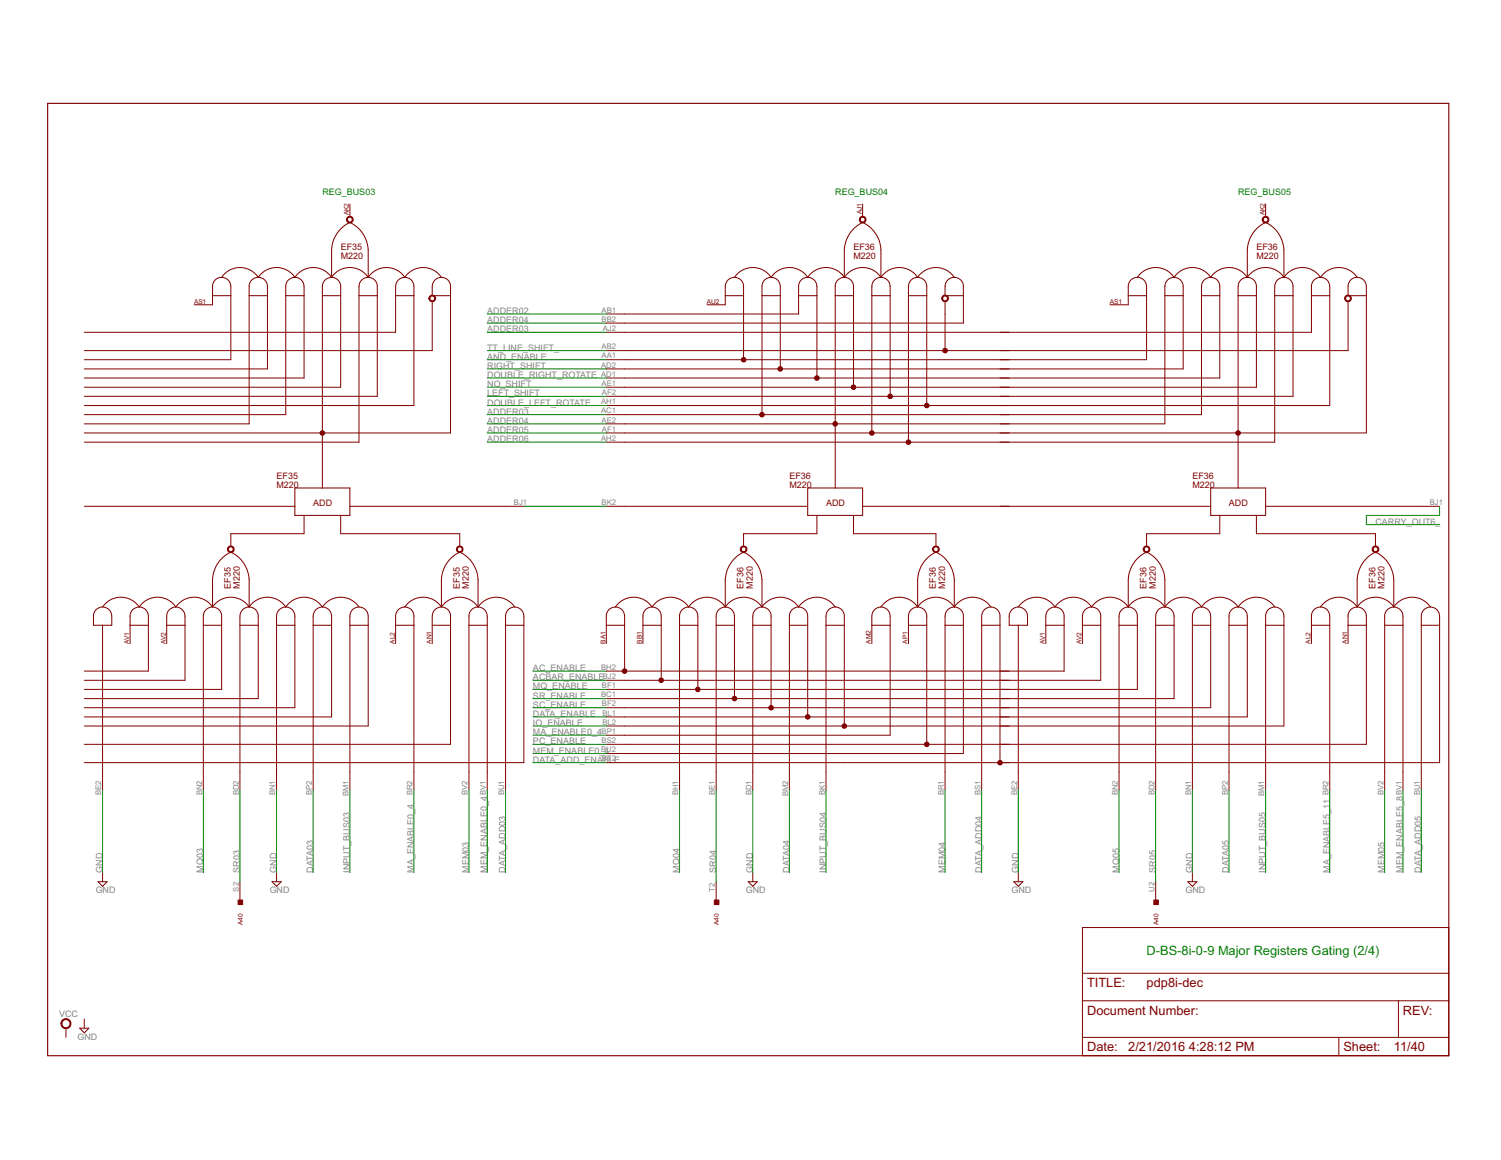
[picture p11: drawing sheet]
<svg xmlns="http://www.w3.org/2000/svg" width="279mm" height="216mm" viewBox="0 0 279 216" stroke-linecap="round" stroke-linejoin="round" font-family="sans-serif">
<path d="M8.9 19.2h260.8v177.3h-260.8z" fill="none" stroke="#800000" stroke-width=".21"/>
<g fill="none" stroke="#800000" stroke-width=".19">
<path d="M65.1 38v2.4M160.6 38v2.4M235.6 38v2.4M39.6 55h3.4M41.3 51.6a4.1 4.1 0 0 1 6.8 0M41.3 51.6a1.66 1.66 0 0 0-1.7 1.7v3.4h-3.4M41.3 51.6a1.7 1.7 0 0 1 1.7 1.7v13.7h-27.3M46.4 55h3.4M48.1 51.6a4.1 4.1 0 0 1 6.8 0M48.1 51.6a1.66 1.66 0 0 0-1.7 1.7v25.6h-30.7M48.1 51.6a1.7 1.7 0 0 1 1.7 1.7v15.4h-34.1M53.2 55h3.4"/>
<path d="M54.9 51.6a1.66 1.66 0 0 0-1.7 1.7v23.9h-37.5M54.9 51.6a1.7 1.7 0 0 1 1.7 1.7v17.1h-40.9M54.9 51.6a4.1 4.1 0 0 1 6.8 0M60 55h3.4M61.7 51.6a1.7 1.7 0 0 0-1.7 1.7v37.5M61.7 51.6a1.7 1.7 0 0 1 1.7 1.7v18.8h-47.7M61.7 51.6v-5.1a6 6 0 0 1 3.4-5.1 6 6 0 0 1 3.4 5.1v5.1M61.7 51.6a4.1 4.1 0 0 1 6.8 0M66.8 55h3.4M68.5 51.6a1.7 1.7 0 0 0-1.7 1.7v29h-51.1M68.5 51.6a1.66 1.66 0 0 1 1.7 1.7v20.5h-54.5M68.5 51.6a4.1 4.1 0 0 1 6.9 0"/>
<path d="M73.6 55h3.4M75.4 51.6a1.7 1.7 0 0 0-1.8 1.7v8.5h-57.9M75.4 51.6a1.66 1.66 0 0 1 1.6 1.7v22.2h-61.3M75.4 51.6a4.1 4.1 0 0 1 6.8 0M80.5 56v9.3h-64.8M82.2 51.6a1.7 1.7 0 0 0-1.7 1.7v1.7h3.4M82.2 51.6a1.66 1.66 0 0 1 1.7 1.7v27.3h-68.2M135 55h3.4M136.7 51.6a4.1 4.1 0 0 1 6.8 0M136.7 51.6a1.7 1.7 0 0 0-1.7 1.7v3.4h-3.4M136.7 51.6a1.66 1.66 0 0 1 1.7 1.7v13.7M141.8 55h3.4"/>
<path d="M143.5 51.6a4.1 4.1 0 0 1 6.8 0M143.5 51.6a1.66 1.66 0 0 0-1.7 1.7v23.9M143.5 51.6a1.7 1.7 0 0 1 1.7 1.7v15.4M148.7 55h3.4M150.3 51.6a1.66 1.66 0 0 0-1.6 1.7v5.1h-35.8M150.3 51.6a1.7 1.7 0 0 1 1.8 1.7v17.1M150.3 51.6a4.1 4.1 0 0 1 6.9 0M155.5 55h3.4M157.2 51.6a1.66 1.66 0 0 0-1.7 1.7v37.5M157.2 51.6a1.7 1.7 0 0 1 1.7 1.7v18.8M157.2 51.6v-5.1a6 6 0 0 1 3.4-5.1 6 6 0 0 1 3.4 5.1v5.1M157.2 51.6a4.1 4.1 0 0 1 6.8 0"/>
<path d="M162.3 55h3.4M164 51.6a1.7 1.7 0 0 0-1.7 1.7v27.3M164 51.6a1.7 1.7 0 0 1 1.7 1.7v20.5M164 51.6a4.1 4.1 0 0 1 6.8 0M169.1 55h3.4M170.8 51.6a1.7 1.7 0 0 0-1.7 1.7v29M170.8 51.6a1.66 1.66 0 0 1 1.7 1.7v22.2M170.8 51.6a4.1 4.1 0 0 1 6.8 0M175.9 56v9.3M177.6 51.6a1.7 1.7 0 0 0-1.7 1.7v1.7h3.4M177.6 51.6a1.66 1.66 0 0 1 1.7 1.7v6.8h-66.4M210 55h3.4"/>
<path d="M211.7 51.6a4.1 4.1 0 0 1 6.8 0M211.7 51.6a1.66 1.66 0 0 0-1.7 1.7v3.4h-3.4M211.7 51.6a1.7 1.7 0 0 1 1.7 1.7v13.7h-100.5M216.8 55h3.4M218.5 51.6a4.1 4.1 0 0 1 6.9 0M218.5 51.6a1.7 1.7 0 0 0-1.7 1.7v25.6h-103.9M218.5 51.6a1.7 1.7 0 0 1 1.7 1.7v15.4h-107.3M223.6 55h3.5M225.4 51.6a1.7 1.7 0 0 0-1.8 1.7v23.9h-110.7M225.4 51.6a1.66 1.66 0 0 1 1.7 1.7v17.1h-114.2M225.4 51.6a4.1 4.1 0 0 1 6.8 0M230.5 55h3.4"/>
<path d="M232.2 51.6a1.7 1.7 0 0 0-1.7 1.7v37.5M232.2 51.6a1.66 1.66 0 0 1 1.7 1.7v18.8h-121M232.2 51.6v-5.1a6 6 0 0 1 3.4-5.1 6 6 0 0 1 3.4 5.1v5.1M232.2 51.6a4.1 4.1 0 0 1 6.8 0M237.3 55h3.4M239 51.6a1.7 1.7 0 0 0-1.7 1.7v29h-124.4M239 51.6a1.66 1.66 0 0 1 1.7 1.7v20.5h-127.8M239 51.6a4.1 4.1 0 0 1 6.8 0M244.1 55h3.4M245.8 51.6a1.66 1.66 0 0 0-1.7 1.7v8.5h-131.2M245.8 51.6a1.7 1.7 0 0 1 1.7 1.7v22.2h-134.6M245.8 51.6a4.1 4.1 0 0 1 6.8 0"/>
<path d="M250.9 56v9.3h-138M252.6 51.6a1.66 1.66 0 0 0-1.7 1.7v1.7h3.4M252.6 51.6a1.7 1.7 0 0 1 1.7 1.7v27.3h-141.4M15.7 94.2h39.2M54.9 90.8h10.2v5.1h-10.2zM56.6 95.9v3.4h-13.6v2.4M63.4 95.9v3.4h22.2v2.4M65.1 94.2h32.4M112.9 94.2h37.4M150.3 90.8h10.3v5.1h-10.3zM152.1 95.9v3.4h-13.7v2.4M158.9 95.9v3.4h15.3v2.4"/>
<path d="M160.6 94.2h64.8M225.4 90.8h10.2v5.1h-10.2zM227.1 95.9v3.4h-13.7v2.4M233.9 95.9v3.4h22.1v2.4M235.6 94.2h32.4M17.9 113.5a1.72 1.72 0 0 1 1.8-.4 1.72 1.72 0 0 1 1.1 1.6v1.7h-3.4v-2.1zM19.1 113a4.1 4.1 0 0 1 6.8 0M19.1 116.4v30.7M24.2 116.4h3.4M25.9 113a4.1 4.1 0 0 1 6.8 0M25.9 113a1.7 1.7 0 0 0-1.7 1.7v5.1M25.9 113a1.73 1.73 0 0 1 1.7 1.7v10.2h-11.9"/>
<path d="M31 116.4h3.4M32.7 113a1.74 1.74 0 0 0-1.7 1.7v5.1M32.7 113a1.73 1.73 0 0 1 1.7 1.7v11.9h-18.7M32.7 113a4.1 4.1 0 0 1 6.9 0M37.8 116.4h3.5M39.6 113a1.73 1.73 0 0 0-1.8 1.7v32.4M39.6 113a1.7 1.7 0 0 1 1.7 1.7v13.6h-25.6M39.6 113v-5.1a6 6 0 0 1 3.4-5.2 6 6 0 0 1 3.4 5.2v5.1M39.6 113a4.1 4.1 0 0 1 6.8 0M44.7 116.4h3.4M46.4 113a1.73 1.73 0 0 0-1.7 1.7v32.4M46.4 113a1.7 1.7 0 0 1 1.7 1.7v15.3h-32.4"/>
<path d="M46.4 113a4.1 4.1 0 0 1 6.8 0M51.5 116.4h3.4M53.2 113a1.73 1.73 0 0 0-1.7 1.7v32.4M53.2 113a1.7 1.7 0 0 1 1.7 1.7v17h-39.2M53.2 113a4.1 4.1 0 0 1 6.8 0M58.3 116.4h3.4M60 113a1.73 1.73 0 0 0-1.7 1.7v32.4M60 113a1.73 1.73 0 0 1 1.7 1.7v18.7h-46M60 113a4.1 4.1 0 0 1 6.8 0M65.1 116.4h3.4M66.8 113a1.7 1.7 0 0 0-1.7 1.7v32.4M66.8 113a1.73 1.73 0 0 1 1.7 1.7v20.4h-52.8"/>
<path d="M73.6 116.4h3.4M75.4 113a1.73 1.73 0 0 0-1.8 1.7v5.1M75.4 113a1.7 1.7 0 0 1 1.6 1.7v32.4M75.4 113a4.1 4.1 0 0 1 6.8 0M80.5 116.4h3.4M82.2 113a1.73 1.73 0 0 0-1.7 1.7v5.1M82.2 113a1.7 1.7 0 0 1 1.7 1.7v23.8h-68.2M82.2 113v-5.1a6 6 0 0 1 3.4-5.2 6 6 0 0 1 3.4 5.2v5.1M82.2 113a4.1 4.1 0 0 1 6.8 0M87.3 116.4h3.4M89 113a1.7 1.7 0 0 0-1.7 1.7v32.4M89 113a1.73 1.73 0 0 1 1.7 1.7v32.4"/>
<path d="M89 113a4.1 4.1 0 0 1 6.8 0M94.1 116.4h3.4M95.8 113a1.7 1.7 0 0 0-1.7 1.7v32.4M95.8 113a1.73 1.73 0 0 1 1.7 1.7v27.2h-81.8M112.9 116.4h3.4M114.6 113a4.1 4.1 0 0 1 6.8 0M114.6 113a1.7 1.7 0 0 0-1.7 1.7v5.1M114.6 113a1.73 1.73 0 0 1 1.7 1.7v10.2M119.7 116.4h3.4M121.4 113a4.1 4.1 0 0 1 6.8 0M121.4 113a1.7 1.7 0 0 0-1.7 1.7v5.1M121.4 113a1.73 1.73 0 0 1 1.7 1.7v11.9"/>
<path d="M126.5 116.4h3.4M128.2 113a1.7 1.7 0 0 0-1.7 1.7v32.4M128.2 113a1.73 1.73 0 0 1 1.7 1.7v13.6M128.2 113a4.1 4.1 0 0 1 6.8 0M133.3 116.4h3.4M135 113a1.7 1.7 0 0 0-1.7 1.7v32.4M135 113a1.73 1.73 0 0 1 1.7 1.7v15.3M135 113v-5.1a6.1 6.1 0 0 1 3.4-5.2 6.1 6.1 0 0 1 3.4 5.2v5.1M135 113a4.1 4.1 0 0 1 6.8 0M140.1 116.4h3.4M141.8 113a1.73 1.73 0 0 0-1.7 1.7v32.4M141.8 113a1.7 1.7 0 0 1 1.7 1.7v17"/>
<path d="M141.8 113a4.1 4.1 0 0 1 6.9 0M146.9 116.4h3.4M148.7 113a1.73 1.73 0 0 0-1.8 1.7v32.4M148.7 113a1.7 1.7 0 0 1 1.6 1.7v18.7M148.7 113a4.1 4.1 0 0 1 6.8 0M153.8 116.4h3.4M155.5 113a1.73 1.73 0 0 0-1.7 1.7v32.4M155.5 113a1.7 1.7 0 0 1 1.7 1.7v20.4M162.3 116.4h3.4M164 113a1.74 1.74 0 0 0-1.7 1.7v5.1M164 113a1.73 1.73 0 0 1 1.7 1.7v22.1h-52.8M164 113a4.1 4.1 0 0 1 6.8 0"/>
<path d="M169.1 116.4h3.4M170.8 113a1.73 1.73 0 0 0-1.7 1.7v5.1M170.8 113a1.7 1.7 0 0 1 1.7 1.7v23.8M170.8 113v-5.1a6 6 0 0 1 3.4-5.2 6 6 0 0 1 3.4 5.2v5.1M170.8 113a4.1 4.1 0 0 1 6.8 0M175.9 116.4h3.4M177.6 113a1.73 1.73 0 0 0-1.7 1.7v32.4M177.6 113a1.7 1.7 0 0 1 1.7 1.7v25.6h-66.4M177.6 113a4.1 4.1 0 0 1 6.8 0M182.7 116.4h3.4M184.4 113a1.73 1.73 0 0 0-1.7 1.7v32.4M184.4 113a1.7 1.7 0 0 1 1.7 1.7v27.2"/>
<path d="M188.4 113.5a1.71 1.71 0 0 1 1.8-.4 1.71 1.71 0 0 1 1.1 1.6v1.7h-3.4v-2.1zM189.5 113a4.1 4.1 0 0 1 6.9 0M189.5 116.4v30.7M194.7 116.4h3.4M196.4 113a4.1 4.1 0 0 1 6.8 0M196.4 113a1.73 1.73 0 0 0-1.7 1.7v5.1M196.4 113a1.7 1.7 0 0 1 1.7 1.7v10.2h-85.2M201.5 116.4h3.4M203.2 113a1.73 1.73 0 0 0-1.7 1.7v5.1M203.2 113a1.7 1.7 0 0 1 1.7 1.7v11.9h-92M203.2 113a4.1 4.1 0 0 1 6.8 0M208.3 116.4h3.4"/>
<path d="M210 113a1.73 1.73 0 0 0-1.7 1.7v32.4M210 113a1.7 1.7 0 0 1 1.7 1.7v13.6h-98.8M210 113v-5.1a6 6 0 0 1 3.4-5.2 6 6 0 0 1 3.4 5.2v5.1M210 113a4.1 4.1 0 0 1 6.8 0M215.1 116.4h3.4M216.8 113a1.73 1.73 0 0 0-1.7 1.7v32.4M216.8 113a1.73 1.73 0 0 1 1.7 1.7v15.3h-105.6M216.8 113a4.1 4.1 0 0 1 6.8 0M222 116.4h3.4M223.6 113a1.7 1.7 0 0 0-1.6 1.7v32.4M223.6 113a1.73 1.73 0 0 1 1.8 1.7v17h-112.5M223.6 113a4.1 4.1 0 0 1 6.9 0"/>
<path d="M228.8 116.4h3.4M230.5 113a1.7 1.7 0 0 0-1.7 1.7v32.4M230.5 113a1.73 1.73 0 0 1 1.7 1.7v18.7h-119.3M230.5 113a4.1 4.1 0 0 1 6.8 0M235.6 116.4h3.4M237.3 113a1.7 1.7 0 0 0-1.7 1.7v32.4M237.3 113a1.73 1.73 0 0 1 1.7 1.7v20.4h-126.1M244.1 116.4h3.4M245.8 113a1.7 1.7 0 0 0-1.7 1.7v5.1M245.8 113a1.73 1.73 0 0 1 1.7 1.7v32.4M245.8 113a4.1 4.1 0 0 1 6.8 0M250.9 116.4h3.4"/>
<path d="M252.6 113a1.7 1.7 0 0 0-1.7 1.7v5.1M252.6 113a1.73 1.73 0 0 1 1.7 1.7v23.8h-141.4M252.6 113v-5.1a6 6 0 0 1 3.4-5.2 6 6 0 0 1 3.4 5.2v5.1M252.6 113a4.1 4.1 0 0 1 6.8 0M257.7 116.4h3.5M259.4 113a1.7 1.7 0 0 0-1.7 1.7v32.4M259.4 113a1.73 1.73 0 0 1 1.8 1.7v32.4M259.4 113a4.1 4.1 0 0 1 6.9 0M264.6 116.4h3.4M266.3 113a1.74 1.74 0 0 0-1.7 1.7v32.4M266.3 113a1.73 1.73 0 0 1 1.7 1.7v27.2h-155.1M18.2 164.1h1.7l-.8 .9z"/>
<path d="M19.1 162.4v1.7M44.7 164.1v3.4M50.6 164.1h1.7l-.8 .9zM51.5 162.4v1.7M133.3 164.1v3.4M139.3 164.1h1.7l-.9 .9zM140.1 162.4v1.7M188.7 164.1h1.7l-.9 .9zM189.5 162.4v1.7M201.5 172.6h68.2v23.9h-68.2zM215.1 164.1v3.4M221.1 164.1h1.7l-.8 .9z"/>
<path d="M222 162.4v1.7M12.3 191.4v1.7M14.8 191.4h1.7l-.8 .8zM15.7 189.7v1.7M201.5 186.3h68.2M201.5 193.1h68.2M201.5 181.1h68.2M249.2 193.1v3.4M260.3 186.3v6.8"/>
</g>
<g fill="#800000" stroke="#800000" stroke-width=".19">
<path d="M42.5 101.8a.62 .62 0 0 1 1 .1 .62 .62 0 0 1-.4 .9 .62 .62 0 0 1-.8-.6h.2a.45 .45 0 0 1 .6-.4 .45 .45 0 0 1 .2 .7 .45 .45 0 0 1-.8-.1v-.2h-.2z" fill-rule="evenodd"/>
<path d="M85.1 101.8a.62 .62 0 0 1 1 .1 .62 .62 0 0 1-.4 .9 .62 .62 0 0 1-.8-.6h.2a.46 .46 0 0 1 .7-.3 .46 .46 0 0 1 .1 .7 .46 .46 0 0 1-.7-.2l-.1-.2h-.2z" fill-rule="evenodd"/>
<path d="M59.6 80.4a.43 .43 0 0 1 .7-.1 .43 .43 0 0 1-.1 .7 .43 .43 0 0 1-.6-.4h.2a.26 .26 0 0 1 .3-.2 .26 .26 0 0 1 .1 .4 .26 .26 0 0 1-.4-.1v-.1h-.2z" fill-rule="evenodd"/>
<path d="M59.8 80.4h.4v.4h-.4v-.2h.3h-.3z" fill-rule="evenodd"/>
<path d="M64.7 40.4a.63 .63 0 0 1 1 .2 .63 .63 0 0 1-.4 .9 .63 .63 0 0 1-.8-.6h.2a.45 .45 0 0 1 .6-.5 .45 .45 0 0 1 .1 .8 .45 .45 0 0 1-.7-.2v-.1h-.2z" fill-rule="evenodd"/>
<path d="M80 55.1a.62 .62 0 0 1 1 .1 .62 .62 0 0 1-.4 1 .62 .62 0 0 1-.8-.7h.2a.45 .45 0 0 1 .6-.4 .45 .45 0 0 1 .2 .7 .45 .45 0 0 1-.7-.1l-.1-.2h-.2z" fill-rule="evenodd"/>
<path d="M138 101.8a.62 .62 0 0 1 1 .1 .62 .62 0 0 1-.4 .9 .62 .62 0 0 1-.8-.6h.2a.45 .45 0 0 1 .6-.4 .45 .45 0 0 1 .1 .7 .45 .45 0 0 1-.7-.1v-.2h-.2z" fill-rule="evenodd"/>
<path d="M173.8 101.8a.62 .62 0 0 1 1 .1 .62 .62 0 0 1-.4 .9 .62 .62 0 0 1-.8-.6h.2a.45 .45 0 0 1 .6-.4 .45 .45 0 0 1 .1 .7 .45 .45 0 0 1-.7-.1v-.2h-.2z" fill-rule="evenodd"/>
<path d="M155.3 78.7l.3-.1 .1 .4h-.4l-.1-.1h.4h-.4z" fill-rule="evenodd"/>
<path d="M155.2 78.5a.42 .42 0 0 1 .6 .2 .42 .42 0 0 1-.2 .6 .42 .42 0 0 1-.6-.4h.2a.26 .26 0 0 1 .4-.2 .26 .26 0 0 1 .1 .4 .26 .26 0 0 1-.5-.1v-.1h-.2z" fill-rule="evenodd"/>
<path d="M160.1 40.4a.63 .63 0 0 1 1 .2 .63 .63 0 0 1-.4 .9 .63 .63 0 0 1-.7-.6h.1a.45 .45 0 0 1 .6-.5 .45 .45 0 0 1 .2 .8 .45 .45 0 0 1-.7-.2l-.1-.1h-.1z" fill-rule="evenodd"/>
<path d="M141.6 77h.4v.3l-.2 .1-.2-.2h.3h-.3z" fill-rule="evenodd"/>
<path d="M141.6 76.8a.43 .43 0 0 1 .6 .2 .43 .43 0 0 1-.3 .6 .43 .43 0 0 1-.5-.4h.2a.25 .25 0 0 1 .3-.3 .25 .25 0 0 1 .1 .4 .25 .25 0 0 1-.4 0l-.2-.1z" fill-rule="evenodd"/>
<path d="M175.5 55.1a.62 .62 0 0 1 .9 .1 .62 .62 0 0 1-.3 .9 .62 .62 0 0 1-.8-.6h.2a.46 .46 0 0 1 .6-.3 .46 .46 0 0 1 .1 .7 .46 .46 0 0 1-.7-.2v-.2h-.2z" fill-rule="evenodd"/>
<path d="M138.2 66.8h.4v.3l-.3 .1-.1-.2h.3h-.3z" fill-rule="evenodd"/>
<path d="M145 68.5l.3-.1 .2 .3-.1 .1h-.4v-.1h.3h-.3z" fill-rule="evenodd"/>
<path d="M151.8 70.2h.5v.3l-.3 .1-.2-.2h.3h-.3z" fill-rule="evenodd"/>
<path d="M158.7 71.9l.3-.1 .1 .4h-.4l-.1-.1h.4h-.4z" fill-rule="evenodd"/>
<path d="M165.5 73.6h.4v.3l-.3 .1-.2-.2h.4h-.4z" fill-rule="evenodd"/>
<path d="M172.3 75.3l.3-.1 .1 .4h-.4v-.1h.3h-.3z" fill-rule="evenodd"/>
<path d="M138.2 66.6a.43 .43 0 0 1 .6 .2 .43 .43 0 0 1-.3 .6 .43 .43 0 0 1-.5-.4h.2a.26 .26 0 0 1 .3-.3 .26 .26 0 0 1 .1 .4 .26 .26 0 0 1-.4 0l-.2-.1z" fill-rule="evenodd"/>
<path d="M145 68.3a.43 .43 0 0 1 .6 .2 .43 .43 0 0 1-.3 .6 .43 .43 0 0 1-.5-.4h.2a.25 .25 0 0 1 .3-.3 .25 .25 0 0 1 .1 .4 .25 .25 0 0 1-.4 0l-.2-.1z" fill-rule="evenodd"/>
<path d="M158.6 71.7a.42 .42 0 0 1 .7 .2 .42 .42 0 0 1-.3 .6 .42 .42 0 0 1-.5-.4h.1a.26 .26 0 0 1 .4-.3 .26 .26 0 0 1 .1 .5 .26 .26 0 0 1-.5-.1l-.1-.1z" fill-rule="evenodd"/>
<path d="M165.3 73.6a.43 .43 0 0 1 .7-.1 .43 .43 0 0 1-.1 .7 .43 .43 0 0 1-.6-.4h.1a.26 .26 0 0 1 .4-.2 .26 .26 0 0 1 .1 .4 .26 .26 0 0 1-.4-.1l-.1-.1h-.1z" fill-rule="evenodd"/>
<path d="M151.8 70a.42 .42 0 0 1 .6 .2 .42 .42 0 0 1-.3 .6 .42 .42 0 0 1-.5-.4h.2a.25 .25 0 0 1 .4-.2 .25 .25 0 0 1 0 .4 .25 .25 0 0 1-.4-.1v-.1h-.2z" fill-rule="evenodd"/>
<path d="M172.3 75.1a.43 .43 0 0 1 .6 .2 .43 .43 0 0 1-.3 .6 .43 .43 0 0 1-.5-.4h.2a.26 .26 0 0 1 .3-.3 .26 .26 0 0 1 .1 .5 .26 .26 0 0 1-.4-.1l-.2-.1z" fill-rule="evenodd"/>
<path d="M161.9 80.4a.43 .43 0 0 1 .7-.1 .43 .43 0 0 1-.1 .7 .43 .43 0 0 1-.6-.4h.1a.26 .26 0 0 1 .4-.2 .26 .26 0 0 1 .1 .4 .26 .26 0 0 1-.4-.1l-.1-.1h-.1z" fill-rule="evenodd"/>
<path d="M168.9 81.9a.43 .43 0 0 1 .6 .2 .43 .43 0 0 1-.3 .6 .43 .43 0 0 1-.5-.4h.1a.26 .26 0 0 1 .4-.2 .26 .26 0 0 1 .1 .4 .26 .26 0 0 1-.4-.1l-.1-.1h-.1z" fill-rule="evenodd"/>
<path d="M162.1 80.4h.4v.4h-.4l-.1-.2h.4h-.4z" fill-rule="evenodd"/>
<path d="M168.9 82.1l.3-.1 .1 .4h-.4l-.1-.1h.4h-.4z" fill-rule="evenodd"/>
<path d="M175.5 65a.43 .43 0 0 1 .7-.1 .43 .43 0 0 1-.1 .7 .43 .43 0 0 1-.6-.3h.2a.26 .26 0 0 1 .3-.3 .26 .26 0 0 1 .2 .4 .26 .26 0 0 1-.4 .1l-.1-.2h-.2z" fill-rule="evenodd"/>
<path d="M175.7 65.1l.3-.1 .1 .4h-.4v-.1h.3h-.3z" fill-rule="evenodd"/>
<path d="M116 124.5a.43 .43 0 0 1 .7 .2 .43 .43 0 0 1-.4 .6 .43 .43 0 0 1-.5-.4h.2a.26 .26 0 0 1 .3-.3 .26 .26 0 0 1 .2 .4 .26 .26 0 0 1-.5 0l-.2-.1z" fill-rule="evenodd"/>
<path d="M116.1 124.8h.4v.3l-.3 .1-.2-.3h.4h-.4z" fill-rule="evenodd"/>
<path d="M122.8 126.3a.42 .42 0 0 1 .7 .1 .42 .42 0 0 1-.3 .6 .42 .42 0 0 1-.5-.4h.1a.25 .25 0 0 1 .4-.2 .25 .25 0 0 1 .1 .4 .25 .25 0 0 1-.4-.1l-.2-.1z" fill-rule="evenodd"/>
<path d="M122.9 126.4h.4v.4h-.4l-.1-.2h.4h-.4z" fill-rule="evenodd"/>
<path d="M129.6 128a.42 .42 0 0 1 .7 .1 .42 .42 0 0 1-.3 .6 .42 .42 0 0 1-.5-.4h.1a.26 .26 0 0 1 .4-.2 .26 .26 0 0 1 .1 .4 .26 .26 0 0 1-.4-.1l-.1-.1h-.1z" fill-rule="evenodd"/>
<path d="M129.7 128.2h.4v.3l-.3 .1-.2-.3h.4h-.4z" fill-rule="evenodd"/>
<path d="M136.3 129.8a.43 .43 0 0 1 .7-.1 .43 .43 0 0 1-.1 .7 .43 .43 0 0 1-.6-.4h.2a.26 .26 0 0 1 .3-.2 .26 .26 0 0 1 .1 .4 .26 .26 0 0 1-.4-.1l-.2-.1z" fill-rule="evenodd"/>
<path d="M136.5 129.9l.3-.1 .1 .4h-.4v-.2h.3h-.3z" fill-rule="evenodd"/>
<path d="M143.2 131.5a.43 .43 0 0 1 .7-.1 .43 .43 0 0 1-.2 .7 .43 .43 0 0 1-.6-.4h.2a.26 .26 0 0 1 .3-.2 .26 .26 0 0 1 .1 .4 .26 .26 0 0 1-.4-.1v-.1h-.2z" fill-rule="evenodd"/>
<path d="M143.3 131.6h.4v.3l-.3 .1-.1-.3h.3h-.3z" fill-rule="evenodd"/>
<path d="M150 133.2a.43 .43 0 0 1 .7-.1 .43 .43 0 0 1-.2 .7 .43 .43 0 0 1-.6-.4h.2a.26 .26 0 0 1 .3-.2 .26 .26 0 0 1 .2 .3 .26 .26 0 0 1-.4 .1l-.1-.2h-.2z" fill-rule="evenodd"/>
<path d="M150.1 133.3l.3-.1 .2 .4h-.5v-.2h.3h-.3z" fill-rule="evenodd"/>
<path d="M185.9 141.6a.43 .43 0 0 1 .6 .2 .43 .43 0 0 1-.3 .6 .43 .43 0 0 1-.5-.5h.2a.26 .26 0 0 1 .3-.2 .26 .26 0 0 1 .1 .4 .26 .26 0 0 1-.4 0l-.2-.2z" fill-rule="evenodd"/>
<path d="M185.9 141.8h.5v.3l-.3 .1-.2-.3h.3v.1l-.3-.1z" fill-rule="evenodd"/>
<path d="M172.1 138.3a.43 .43 0 0 1 .7-.1 .43 .43 0 0 1-.1 .7 .43 .43 0 0 1-.6-.4h.2a.26 .26 0 0 1 .3-.2 .26 .26 0 0 1 .1 .4 .26 .26 0 0 1-.4 0v-.2h-.2z" fill-rule="evenodd"/>
<path d="M172.3 138.4h.4v.3l-.3 .1-.1-.3h.3h-.3z" fill-rule="evenodd"/>
<path d="M156.9 134.8a.43 .43 0 0 1 .7 .2 .43 .43 0 0 1-.4 .6 .43 .43 0 0 1-.5-.5h.2a.26 .26 0 0 1 .3-.2 .26 .26 0 0 1 .2 .4 .26 .26 0 0 1-.4 0l-.3-.2z" fill-rule="evenodd"/>
<path d="M157 135h.4v.3l-.3 .1-.2-.3h.3v.1l-.3-.1z" fill-rule="evenodd"/>
<path d="M213 101.8a.62 .62 0 0 1 1 .1 .62 .62 0 0 1-.4 .9 .62 .62 0 0 1-.8-.6h.2a.46 .46 0 0 1 .6-.4 .46 .46 0 0 1 .2 .7 .46 .46 0 0 1-.8-.1v-.2h-.2z" fill-rule="evenodd"/>
<path d="M255.6 101.8a.63 .63 0 0 1 1 .1 .63 .63 0 0 1-.4 .9 .63 .63 0 0 1-.8-.6h.2a.46 .46 0 0 1 .6-.3 .46 .46 0 0 1 .1 .7 .46 .46 0 0 1-.7-.2v-.2h-.2z" fill-rule="evenodd"/>
<path d="M230.1 80.4a.43 .43 0 0 1 .7-.1 .43 .43 0 0 1-.2 .7 .43 .43 0 0 1-.6-.4h.2a.26 .26 0 0 1 .3-.3 .26 .26 0 0 1 .2 .4 .26 .26 0 0 1-.4 .1l-.1-.2h-.2z" fill-rule="evenodd"/>
<path d="M230.3 80.4h.4v.4h-.4l-.1-.2 .3-.1-.1 .2-.2-.1z" fill-rule="evenodd"/>
<path d="M235.1 40.4a.63 .63 0 0 1 1 .2 .63 .63 0 0 1-.4 .9 .63 .63 0 0 1-.8-.6h.2a.46 .46 0 0 1 .6-.5 .46 .46 0 0 1 .2 .8 .46 .46 0 0 1-.7-.2l-.1-.1h-.2z" fill-rule="evenodd"/>
<path d="M250.5 55.1a.62 .62 0 0 1 1 .1 .62 .62 0 0 1-.4 1 .62 .62 0 0 1-.8-.7h.2a.45 .45 0 0 1 .6-.4 .45 .45 0 0 1 .1 .7 .45 .45 0 0 1-.7-.1v-.2h-.2z" fill-rule="evenodd"/>
<path d="M11.5 190a.94 .94 0 0 1 1.5-.1 .94 .94 0 0 1-.4 1.5 .94 .94 0 0 1-1.3-.9h.2a.77 .77 0 0 1 1.1-.7 .77 .77 0 0 1 .2 1.3 .77 .77 0 0 1-1.2-.3l-.1-.3h-.2z" fill-rule="evenodd"/>
</g>
<g fill="#800000" stroke="#800000" stroke-width=".19">
<path d="M44.3 167.5h.9v.9h-.9z"/>
<path d="M133 167.5h.8v.9h-.8z"/>
<path d="M214.8 167.5h.8v.9h-.8z"/>
</g>
<g fill="none" stroke="#008000" stroke-width=".19">
<path d="M90.7 58.4h22.2M90.7 61.8h22.2M90.7 77.2h22.2M90.7 65.3h22.2M90.7 67h22.2M90.7 68.7h22.2M90.7 70.4h22.2M90.7 72.1h22.2M90.7 73.8h22.2M90.7 75.5h22.2M90.7 78.9h22.2M90.7 60.1h22.2"/>
<path d="M90.7 80.6h22.2M90.7 82.3h22.2M97.5 94.2h15.4M268 94.2v1.7h-13.7v1.7h13.7M99.2 124.9h13.7M99.2 126.6h13.7M99.2 128.3h13.7M99.2 130h13.7M99.2 131.7h13.7M99.2 133.4h13.7M99.2 135.1h13.7M99.2 136.8h13.7"/>
<path d="M99.2 138.5h13.7M19.1 147.1v15.3M37.8 147.1v15.3M44.7 147.1v17M51.5 147.1v15.3M58.3 147.1v15.3M65.1 147.1v15.3M77 147.1v15.3M87.3 147.1v15.3M90.7 147.1v15.3M94.1 147.1v15.3M99.2 140.3h13.7"/>
<path d="M99.2 141.9h13.7M126.5 147.1v15.3M133.3 147.1v17M140.1 147.1v15.3M146.9 147.1v15.3M153.8 147.1v15.3M175.9 147.1v15.3M182.7 147.1v15.3M189.5 147.1v15.3M208.3 147.1v15.3M215.1 147.1v17M222 147.1v15.3"/>
<path d="M228.8 147.1v15.3M235.6 147.1v15.3M247.5 147.1v15.3M257.7 147.1v15.3M261.2 147.1v15.3M264.6 147.1v15.3"/>
</g>
<text font-size="2.7" fill="#008000" x="213.4" y="177.7">D-BS-8i-0-9 Major Registers Gating (2/4)</text>
<g font-size="2.7" fill="#800000">
<text x="202.3" y="183.7">TITLE:</text>
<text x="213.4" y="183.7">pdp8i-dec</text>
<text x="202.3" y="188.8">Document Number:</text>
<text x="261.2" y="188.8">REV:</text>
<text x="202.3" y="195.6">Date:</text>
<text x="210" y="195.6">2/21/2016</text>
<text x="221.3" y="195.6">4:28:12 PM</text>
<text x="250.1" y="195.6">Sheet:</text>
<text x="259.4" y="195.6">11/40</text>
</g>
<g font-size="1.9" fill="#008000">
<text x="60" y="36.3">REG_BUS03</text>
<text x="155.5" y="36.3">REG_BUS04</text>
<text x="230.5" y="36.3">REG_BUS05</text>
</g>
<g font-size="1.9" fill="#800000">
<text x="63.4" y="46.5">EF35</text>
<text x="158.9" y="46.5">EF36</text>
<text x="233.9" y="46.5">EF36</text>
<text x="63.4" y="48.2">M220</text>
<text x="158.9" y="48.2">M220</text>
<text x="233.9" y="48.2">M220</text>
<text x="51.5" y="89.1">EF35</text>
<text x="146.9" y="89.1">EF36</text>
<text x="221.9" y="89.1">EF36</text>
<text x="51.5" y="90.8">M220</text>
<text x="58.3" y="94.2">ADD</text>
<text x="146.9" y="90.8">M220</text>
<text x="153.8" y="94.2">ADD</text>
<text x="221.9" y="90.8">M220</text>
<text x="228.8" y="94.2">ADD</text>
<text x="43" y="109.6" transform="rotate(-90 43 109.6)">EF35</text>
<text x="44.7" y="109.6" transform="rotate(-90 44.7 109.6)">M220</text>
<text x="85.6" y="109.6" transform="rotate(-90 85.6 109.6)">EF35</text>
<text x="87.3" y="109.6" transform="rotate(-90 87.3 109.6)">M220</text>
<text x="138.4" y="109.6" transform="rotate(-90 138.4 109.6)">EF36</text>
<text x="140.1" y="109.6" transform="rotate(-90 140.1 109.6)">M220</text>
<text x="174.2" y="109.6" transform="rotate(-90 174.2 109.6)">EF36</text>
<text x="175.9" y="109.6" transform="rotate(-90 175.9 109.6)">M220</text>
<text x="213.4" y="109.6" transform="rotate(-90 213.4 109.6)">EF36</text>
<text x="215.1" y="109.6" transform="rotate(-90 215.1 109.6)">M220</text>
<text x="256" y="109.6" transform="rotate(-90 256 109.6)">EF36</text>
<text x="257.7" y="109.6" transform="rotate(-90 257.7 109.6)">M220</text>
</g>
<g font-size="1.9" fill="#808080">
<text x="90.7" y="58.4">ADDER02</text>
<text x="90.7" y="61.8">ADDER03</text>
<text x="90.7" y="65.3">TT_LINE_SHIFT_</text>
<text x="90.7" y="60.1">ADDER04</text>
<text x="90.7" y="67">AND_ENABLE</text>
<text x="90.7" y="68.7">RIGHT_SHIFT</text>
<text x="90.7" y="70.4">DOUBLE_RIGHT_ROTATE</text>
<text x="90.7" y="77.2">ADDER03</text>
<text x="90.7" y="72.1">NO_SHIFT</text>
<text x="90.7" y="73.8">LEFT_SHIFT</text>
<text x="90.7" y="75.5">DOUBLE_LEFT_ROTATE</text>
<text x="90.7" y="78.9">ADDER04</text>
<text x="90.7" y="80.6">ADDER05</text>
<text x="90.7" y="82.3">ADDER06</text>
<text x="256" y="97.6">CARRY_OUT6_</text>
<text x="99.2" y="124.9">AC_ENABLE</text>
<text x="99.2" y="126.6">ACBAR_ENABLE</text>
<text x="99.2" y="128.3">MQ_ENABLE</text>
<text x="99.2" y="130">SR_ENABLE</text>
<text x="99.2" y="131.7">SC_ENABLE</text>
<text x="99.2" y="133.4">DATA_ENABLE</text>
<text x="99.2" y="135.1">IO_ENABLE</text>
<text x="99.2" y="136.8">MA_ENABLE0_4</text>
<text x="99.2" y="140.2">MEM_ENABLE0_4</text>
<text x="99.2" y="138.5">PC_ENABLE</text>
<text x="99.2" y="141.9">DATA_ADD_ENABLE</text>
<text x="17.8" y="166.2">GND</text>
<text x="19.1" y="162.4" transform="rotate(-90 19.1 162.4)">GND</text>
<text x="37.8" y="162.4" transform="rotate(-90 37.8 162.4)">MQ03</text>
<text x="44.7" y="162.4" transform="rotate(-90 44.7 162.4)">SR03</text>
<text x="50.2" y="166.2">GND</text>
<text x="51.5" y="162.4" transform="rotate(-90 51.5 162.4)">GND</text>
<text x="58.3" y="162.4" transform="rotate(-90 58.3 162.4)">DATA03</text>
<text x="65.1" y="162.4" transform="rotate(-90 65.1 162.4)">INPUT_BUS03</text>
<text x="77.1" y="162.4" transform="rotate(-90 77.1 162.4)">MA_ENABLE0_4</text>
<text x="87.3" y="162.4" transform="rotate(-90 87.3 162.4)">MEM03</text>
<text x="90.7" y="162.4" transform="rotate(-90 90.7 162.4)">MEM_ENABLE0_4</text>
<text x="94.1" y="162.4" transform="rotate(-90 94.1 162.4)">DATA_ADD03</text>
<text x="126.5" y="162.4" transform="rotate(-90 126.5 162.4)">MQ04</text>
<text x="133.3" y="162.4" transform="rotate(-90 133.3 162.4)">SR04</text>
<text x="138.8" y="166.2">GND</text>
<text x="140.1" y="162.4" transform="rotate(-90 140.1 162.4)">GND</text>
<text x="146.9" y="162.4" transform="rotate(-90 146.9 162.4)">DATA04</text>
<text x="153.8" y="162.4" transform="rotate(-90 153.8 162.4)">INPUT_BUS04</text>
<text x="175.9" y="162.4" transform="rotate(-90 175.9 162.4)">MEM04</text>
<text x="182.7" y="162.4" transform="rotate(-90 182.7 162.4)">DATA_ADD04</text>
<text x="188.3" y="166.2">GND</text>
<text x="189.6" y="162.4" transform="rotate(-90 189.6 162.4)">GND</text>
<text x="208.3" y="162.4" transform="rotate(-90 208.3 162.4)">MQ05</text>
<text x="215.1" y="162.4" transform="rotate(-90 215.1 162.4)">SR05</text>
<text x="220.7" y="166.2">GND</text>
<text x="221.9" y="162.4" transform="rotate(-90 221.9 162.4)">GND</text>
<text x="228.8" y="162.4" transform="rotate(-90 228.8 162.4)">DATA05</text>
<text x="235.6" y="162.4" transform="rotate(-90 235.6 162.4)">INPUT_BUS05</text>
<text x="247.5" y="162.4" transform="rotate(-90 247.5 162.4)">MA_ENABLE5_11</text>
<text x="257.7" y="162.4" transform="rotate(-90 257.7 162.4)">MEM05</text>
<text x="261.2" y="162.4" transform="rotate(-90 261.2 162.4)">MEM_ENABLE5_8</text>
<text x="264.6" y="162.4" transform="rotate(-90 264.6 162.4)">DATA_ADD05</text>
<text x="11" y="189.2">VCC</text>
<text x="14.4" y="193.5">GND</text>
</g>
<g font-size="1.6" fill="#808080">
<text x="112" y="58.2">AB1</text>
<text x="112" y="59.9">BB2</text>
<text x="112" y="65">AB2</text>
<text x="112.2" y="61.6">AJ2</text>
<text x="111.9" y="68.4">AD2</text>
<text x="111.9" y="70.1">AD1</text>
<text x="112" y="66.7">AA1</text>
<text x="112" y="71.8">AE1</text>
<text x="111.9" y="75.2">AH1</text>
<text x="111.9" y="76.9">AC1</text>
<text x="112" y="73.5">AF2</text>
<text x="111.9" y="82.1">AH2</text>
<text x="112" y="78.6">AE2</text>
<text x="112" y="80.4">AF1</text>
<text x="95.7" y="94">BJ1</text>
<text x="112" y="94">BK2</text>
<text x="266.1" y="94">BJ1</text>
<text x="111.9" y="124.7">BH2</text>
<text x="111.9" y="129.8">BC1</text>
<text x="112" y="128.1">BF1</text>
<text x="112" y="131.5">BF2</text>
<text x="112.2" y="126.4">BJ2</text>
<text x="112" y="136.6">BP1</text>
<text x="112.1" y="133.2">BL1</text>
<text x="112.1" y="134.9">BL2</text>
<text x="111.9" y="140">BU2</text>
<text x="112" y="138.3">BS2</text>
<text x="112" y="141.7">BT2</text>
<text x="18.9" y="147.9" transform="rotate(-90 18.9 147.9)">BE2</text>
<text x="37.6" y="148" transform="rotate(-90 37.6 148)">BN2</text>
<text x="44.4" y="148" transform="rotate(-90 44.4 148)">BD2</text>
<text x="51.2" y="148" transform="rotate(-90 51.2 148)">BN1</text>
<text x="58.1" y="147.9" transform="rotate(-90 58.1 147.9)">BP2</text>
<text x="64.9" y="148.2" transform="rotate(-90 64.9 148.2)">BM1</text>
<text x="76.8" y="148" transform="rotate(-90 76.8 148)">BR2</text>
<text x="87" y="147.9" transform="rotate(-90 87 147.9)">BV2</text>
<text x="90.5" y="147.9" transform="rotate(-90 90.5 147.9)">BV1</text>
<text x="93.9" y="148" transform="rotate(-90 93.9 148)">BU1</text>
<text x="126.2" y="148" transform="rotate(-90 126.2 148)">BH1</text>
<text x="133.1" y="147.9" transform="rotate(-90 133.1 147.9)">BE1</text>
<text x="139.9" y="148" transform="rotate(-90 139.9 148)">BD1</text>
<text x="146.7" y="148.2" transform="rotate(-90 146.7 148.2)">BM2</text>
<text x="153.5" y="147.9" transform="rotate(-90 153.5 147.9)">BK1</text>
<text x="175.7" y="148" transform="rotate(-90 175.7 148)">BR1</text>
<text x="182.5" y="147.9" transform="rotate(-90 182.5 147.9)">BS1</text>
<text x="189.3" y="147.9" transform="rotate(-90 189.3 147.9)">BE2</text>
<text x="208.1" y="148" transform="rotate(-90 208.1 148)">BN2</text>
<text x="214.9" y="148" transform="rotate(-90 214.9 148)">BD2</text>
<text x="221.7" y="148" transform="rotate(-90 221.7 148)">BN1</text>
<text x="228.5" y="147.9" transform="rotate(-90 228.5 147.9)">BP2</text>
<text x="235.3" y="148.2" transform="rotate(-90 235.3 148.2)">BM1</text>
<text x="247.3" y="148" transform="rotate(-90 247.3 148)">BR2</text>
<text x="257.5" y="147.9" transform="rotate(-90 257.5 147.9)">BV2</text>
<text x="260.9" y="147.9" transform="rotate(-90 260.9 147.9)">BV1</text>
<text x="264.3" y="148" transform="rotate(-90 264.3 148)">BU1</text>
<text x="44.4" y="165.9" transform="rotate(-90 44.4 165.9)">S2</text>
<text x="133.1" y="165.9" transform="rotate(-90 133.1 165.9)">T2</text>
<text x="214.9" y="165.9" transform="rotate(-90 214.9 165.9)">U2</text>
</g>
<g font-size="1.4" fill="#800000">
<text x="65" y="40" transform="rotate(-90 65 40)">AK2</text>
<text x="160.4" y="39.9" transform="rotate(-90 160.4 39.9)">AJ1</text>
<text x="235.4" y="40" transform="rotate(-90 235.4 40)">AK2</text>
<text x="36.1" y="56.6">AS1</text>
<text x="131.6" y="56.6">AU2</text>
<text x="206.6" y="56.6">AS1</text>
<text x="24" y="119.8" transform="rotate(-90 24 119.8)">AV1</text>
<text x="30.9" y="119.8" transform="rotate(-90 30.9 119.8)">AV2</text>
<text x="73.5" y="119.8" transform="rotate(-90 73.5 119.8)">AL2</text>
<text x="80.3" y="119.8" transform="rotate(-90 80.3 119.8)">AN1</text>
<text x="112.7" y="119.8" transform="rotate(-90 112.7 119.8)">BA1</text>
<text x="119.5" y="119.8" transform="rotate(-90 119.5 119.8)">BB1</text>
<text x="162.1" y="119.8" transform="rotate(-90 162.1 119.8)">AM2</text>
<text x="168.9" y="119.8" transform="rotate(-90 168.9 119.8)">AP1</text>
<text x="194.5" y="119.8" transform="rotate(-90 194.5 119.8)">AV1</text>
<text x="201.3" y="119.8" transform="rotate(-90 201.3 119.8)">AV2</text>
<text x="243.9" y="119.8" transform="rotate(-90 243.9 119.8)">AL2</text>
<text x="250.8" y="119.8" transform="rotate(-90 250.8 119.8)">AN1</text>
<text x="45.2" y="172.1" transform="rotate(-90 45.2 172.1)">A40</text>
<text x="133.8" y="172.1" transform="rotate(-90 133.8 172.1)">A40</text>
<text x="215.6" y="172.1" transform="rotate(-90 215.6 172.1)">A40</text>
</g>
</svg>
